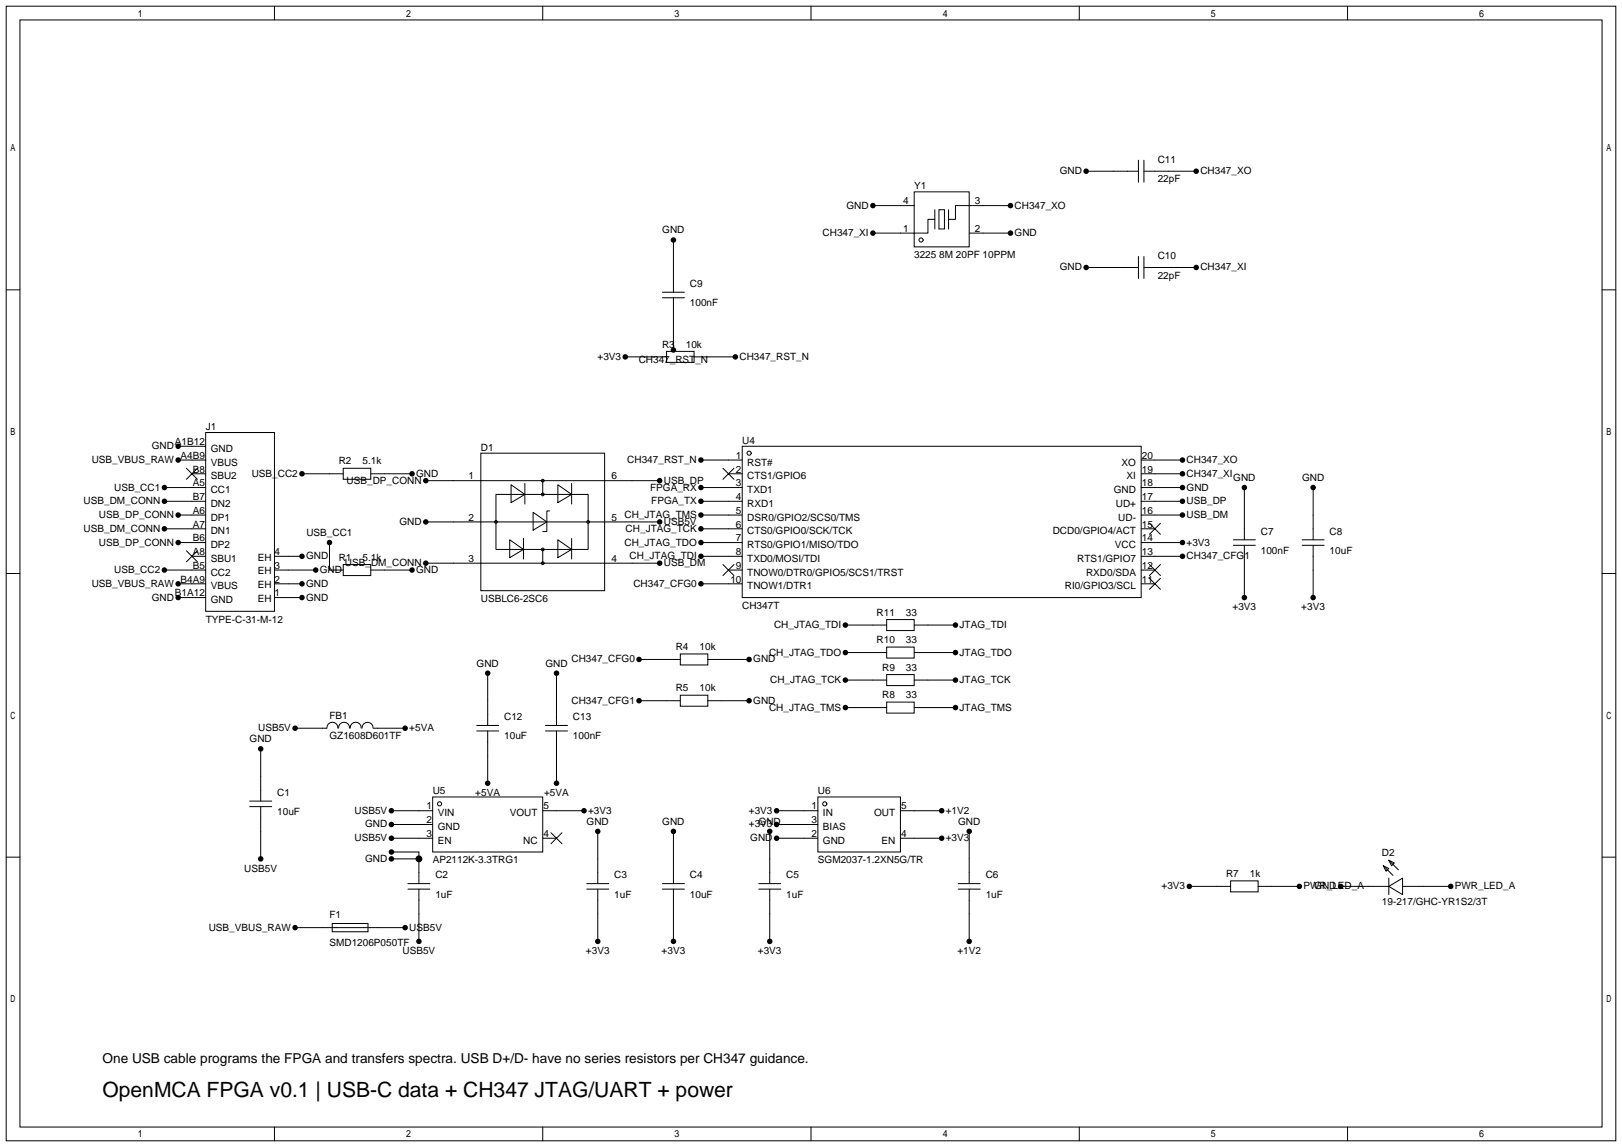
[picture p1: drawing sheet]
<svg xmlns="http://www.w3.org/2000/svg" width="299mm" height="212mm" viewBox="0 0 299 212" stroke-linecap="round" stroke-linejoin="round" font-family="sans-serif">
<g fill="none" stroke="#000" stroke-width=".18">
<path d="M1.1 1.1h297.2v209.6h-297.2zM3.7 3.7h292.1v204.5h-292.1zM50.7 1.1v2.6M100.2 1.1v2.6M149.7 1.1v2.6M199.3 1.1v2.6M248.8 1.1v2.6M161.2 38h7.6M168.8 35.4h10.1v10.2h-10.1zM172.6 38.7v3.6M173.4 38.7h1v3.6h-1zM175.1 38.7v3.6"/>
<path d="M186.6 38h-10.2v2.5h-1.3M200.5 31.6h9.7M210.2 29.6v4.1M211.2 29.6v4.1M211.2 31.6h9.7M1.1 53.5h2.6M122.3 55h4.1M122.3 54h4.1M124.3 44.3v9.7M124.3 55v9.6M172.6 40.5h-1.3v2.6h-10.1M178.9 43.1h7.7"/>
<path d="M200.5 49.4h9.7M210.2 47.4v4M211.2 49.4h9.7M211.2 47.4v4M295.8 53.5h2.5M38 79.9h12.7v33h-12.7zM115.4 65.9h7.7M123.1 64.9h5v2h-5zM128.1 65.9h7.7M30.4 90h7.6M30.4 92.6h7.6M30.4 97.7h7.6"/>
<path d="M32.9 82.4h5.1M32.9 85h5.1M32.9 95.1h5.1M34.4 86.5l2 2M35.4 87.5h2.6M36.4 86.5l-2 2M55.8 87.5h7.6M63.4 86.5h5.1v2h-5.1zM68.5 87.5h7.6M78.6 88.8h43.2M78.6 96.4h43.2M88.8 83.7h22.8v25.4h-22.8z"/>
<path d="M91.6 91.3h17v10.2h-17zM94.1 99.7l2.5 1.8-2.5 1.5zM94.4 89.5l2.5 1.8-2.5 1.5zM96.6 99.4v3.9M96.9 89.3v3.8M98.4 94.6l2.6 1.8-2.6 1.5zM100.2 88.8v2.5M101.5 94.4h-.5v3.8h-.8M103 89.5l2.5 1.8-2.5 1.5zM103 99.7l2.5 1.8-2.5 1.5zM105.5 89.3v3.8M105.5 99.4v3.9"/>
<path d="M129.4 85h7.6M129.4 90h7.6M129.4 92.6h7.6M129.4 95.1h7.6M129.4 97.7h7.6M133.5 86.5l2 2M134.5 87.5h2.5M135.5 86.5l-2 2M137 82.4h73.7v28h-73.7zM210.7 85h7.6M210.7 87.5h7.6M210.7 90h7.6"/>
<path d="M210.7 92.6h7.6M210.7 95.1h7.6M210.7 97.7h2.5M212.2 96.6l2 2.1M214.2 96.6l-2 2.1M227.7 99.7h4.1M229.7 90v9.7M240.4 99.7h4.1M242.4 90v9.7M1.1 105.9h2.6M30.4 105.3h7.6M32.9 100.2h5.1"/>
<path d="M32.9 107.8h5.1M32.9 110.4h5.1M34.4 101.7l2 2.1M35.4 102.7h2.6M36.4 101.7l-2 2.1M50.7 102.7h5.1M50.7 105.3h7.6M50.7 107.8h5.1M50.7 110.4h5.1M60.8 100.2v5.1h2.6M63.4 104.3h5.1v2h-5.1zM68.5 105.3h7.6"/>
<path d="M78.6 104h43.2M100.2 101.5v2.5M129.4 100.2h7.6M129.4 102.7h7.6M129.4 107.8h7.6M133.5 104.3l2 2M134.5 105.3h2.5M135.5 104.3l-2 2M156.1 115.4h7.6M163.7 119.5h5.1v2h-5.1zM163.7 114.4h5.1v2.1h-5.1zM168.8 115.4h7.6"/>
<path d="M210.7 100.2h7.6M210.7 102.7h7.6M210.7 105.3h2.5M210.7 107.8h2.5M212.2 106.8l2 2M212.2 104.3l2 2M214.2 106.8l-2 2M214.2 104.3l-2 2M227.7 100.7h4.1M229.7 100.7v9.7M240.4 100.7h4.1M242.4 100.7v9.7"/>
<path d="M295.8 105.9h2.5M48.1 138.3v9.7M54.5 134.5h5.8M60.4 134.5a1.01 1.01 0 0 1 1-1.1 1.01 1.01 0 0 1 1 1.1M62.5 134.5a1.01 1.01 0 0 1 1-1.1 1.01 1.01 0 0 1 1 1.1M64.7 134.5a1.01 1.01 0 0 1 1-1.1 1.01 1.01 0 0 1 1 1.1M66.9 134.5a1.01 1.01 0 0 1 1-1.1 1.01 1.01 0 0 1 1 1.1M69 134.5h5.8M88 135h4.1M88 134h4.1M90 124.3v9.7M90 135v9.7"/>
<path d="M100.7 135h4.1M100.7 134h4.1M102.7 124.3v9.7M102.7 135v9.7M118 121.8h7.6M118 129.4h7.6M125.6 120.8h5.1v2h-5.1zM125.6 128.4h5.1v2h-5.1zM130.7 121.8h7.6M130.7 129.4h7.6M156.1 130.7h7.6M156.1 125.6h7.6"/>
<path d="M156.1 120.5h7.6M163.7 129.7h5.1v2h-5.1zM163.7 124.6h5.1v2h-5.1zM168.8 130.7h7.6M168.8 125.6h7.6M168.8 120.5h7.6M1.1 158.3h2.6M46.1 149h4.1M46.1 148h4.1M48.1 149v9.6M72.3 149.7h7.6M72.3 152.3h7.6"/>
<path d="M72.3 154.8h7.6M72.3 157.4h5v5.8M72.3 158.6h5M79.9 147.2h20.3v10.2h-20.3zM100.2 149.7h7.6M100.2 154.8h2.5M101.7 153.8l2.1 2M103.8 153.8l-2.1 2M110.4 153.5v9.7M124.3 153.5v9.7M142.1 153.5v9.7M143.4 149.7h7.6"/>
<path d="M143.4 152.3h7.6M143.4 154.8h7.6M151 147.2h15.2v10.2h-15.2zM166.2 149.7h7.7M166.2 154.8h7.7M178.9 153.5v9.7M255.4 159.9l1 .5-.5 .5zM255.4 159.9l1.8 1.8M256.4 158.9l1 .5-.5 .5zM256.4 158.9l1.8 1.8M295.8 158.3h2.5M54.5 171.3h20.3"/>
<path d="M61.3 170.6h6.6v1.5h-6.6zM75.3 163.2h4.1M75.3 164.2h4.1M77.3 164.2v9.7M108.3 163.2h4.1M108.3 164.2h4.1M110.4 164.2v9.7M122.3 163.2h4.1M122.3 164.2h4.1M124.3 164.2v9.7M140.1 163.2h4M140.1 164.2h4"/>
<path d="M142.1 164.2v9.7M176.9 163.2h4.1M176.9 164.2h4.1M178.9 164.2v9.7M219.6 163.7h7.6M227.2 162.7h5.1v2h-5.1zM232.3 163.7h7.6M247.5 163.7h8.9M256.4 163.7l2.6-1.5v3zM256.4 162.2v3M259 163.7h8.8M50.7 208.2v2.5"/>
<path d="M100.2 208.2v2.5M149.7 208.2v2.5M199.3 208.2v2.5M248.8 208.2v2.5"/>
<circle cx="170.1" cy="44.3" r=".38"/>
<circle cx="91.6" cy="96.4" r=".25"/>
<circle cx="100.2" cy="88.8" r=".25"/>
<circle cx="100.2" cy="91.3" r=".25"/>
<circle cx="108.6" cy="96.4" r=".25"/>
<circle cx="138.3" cy="83.7" r=".38"/>
<circle cx="100.2" cy="101.5" r=".25"/>
<circle cx="100.2" cy="104" r=".25"/>
<circle cx="81.2" cy="148.5" r=".38"/>
<circle cx="152.3" cy="148.5" r=".38"/>
</g>
<g fill="#000">
<circle cx="161.2" cy="38" r=".51"/>
<circle cx="186.6" cy="38" r=".51"/>
<circle cx="200.5" cy="31.6" r=".51"/>
<circle cx="220.9" cy="31.6" r=".51"/>
<circle cx="124.3" cy="44.3" r=".51"/>
<circle cx="161.2" cy="43.1" r=".51"/>
<circle cx="186.6" cy="43.1" r=".51"/>
<circle cx="200.5" cy="49.4" r=".51"/>
<circle cx="220.9" cy="49.4" r=".51"/>
<circle cx="115.4" cy="65.9" r=".51"/>
<circle cx="124.3" cy="64.6" r=".51"/>
<circle cx="135.8" cy="65.9" r=".51"/>
<circle cx="30.4" cy="90" r=".51"/>
<circle cx="30.4" cy="92.6" r=".51"/>
<circle cx="30.4" cy="97.7" r=".51"/>
<circle cx="32.9" cy="95.1" r=".51"/>
<circle cx="32.9" cy="82.4" r=".51"/>
<circle cx="32.9" cy="85" r=".51"/>
<circle cx="55.8" cy="87.5" r=".51"/>
<circle cx="76.1" cy="87.5" r=".51"/>
<circle cx="78.6" cy="88.8" r=".51"/>
<circle cx="78.6" cy="96.4" r=".51"/>
<circle cx="121.8" cy="88.8" r=".51"/>
<circle cx="121.8" cy="96.4" r=".51"/>
<circle cx="129.4" cy="90" r=".51"/>
<circle cx="129.4" cy="95.1" r=".51"/>
<circle cx="129.4" cy="92.6" r=".51"/>
<circle cx="129.4" cy="85" r=".51"/>
<circle cx="129.4" cy="97.7" r=".51"/>
<circle cx="218.3" cy="90" r=".51"/>
<circle cx="218.3" cy="95.1" r=".51"/>
<circle cx="218.3" cy="92.6" r=".51"/>
<circle cx="218.3" cy="87.5" r=".51"/>
<circle cx="218.3" cy="85" r=".51"/>
<circle cx="229.7" cy="90" r=".51"/>
<circle cx="242.4" cy="90" r=".51"/>
<circle cx="30.4" cy="105.3" r=".51"/>
<circle cx="32.9" cy="107.8" r=".51"/>
<circle cx="32.9" cy="100.2" r=".51"/>
<circle cx="32.9" cy="110.4" r=".51"/>
<circle cx="55.8" cy="107.8" r=".51"/>
<circle cx="55.8" cy="102.7" r=".51"/>
<circle cx="55.8" cy="110.4" r=".51"/>
<circle cx="58.3" cy="105.3" r=".51"/>
<circle cx="60.8" cy="100.2" r=".51"/>
<circle cx="76.1" cy="105.3" r=".51"/>
<circle cx="78.6" cy="104" r=".51"/>
<circle cx="121.8" cy="104" r=".51"/>
<circle cx="129.4" cy="102.7" r=".51"/>
<circle cx="129.4" cy="107.8" r=".51"/>
<circle cx="129.4" cy="100.2" r=".51"/>
<circle cx="156.1" cy="115.4" r=".51"/>
<circle cx="176.4" cy="115.4" r=".51"/>
<circle cx="218.3" cy="102.7" r=".51"/>
<circle cx="218.3" cy="100.2" r=".51"/>
<circle cx="229.7" cy="110.4" r=".51"/>
<circle cx="242.4" cy="110.4" r=".51"/>
<circle cx="48.1" cy="138.3" r=".51"/>
<circle cx="54.5" cy="134.5" r=".51"/>
<circle cx="74.8" cy="134.5" r=".51"/>
<circle cx="90" cy="124.3" r=".51"/>
<circle cx="102.7" cy="124.3" r=".51"/>
<circle cx="118" cy="129.4" r=".51"/>
<circle cx="118" cy="121.8" r=".51"/>
<circle cx="138.3" cy="129.4" r=".51"/>
<circle cx="138.3" cy="121.8" r=".51"/>
<circle cx="156.1" cy="120.5" r=".51"/>
<circle cx="156.1" cy="125.6" r=".51"/>
<circle cx="156.1" cy="130.7" r=".51"/>
<circle cx="176.4" cy="125.6" r=".51"/>
<circle cx="176.4" cy="120.5" r=".51"/>
<circle cx="176.4" cy="130.7" r=".51"/>
<circle cx="48.1" cy="158.6" r=".51"/>
<circle cx="72.3" cy="157.4" r=".51"/>
<circle cx="72.3" cy="158.6" r=".51"/>
<circle cx="72.3" cy="154.8" r=".51"/>
<circle cx="72.3" cy="152.3" r=".51"/>
<circle cx="72.3" cy="149.7" r=".51"/>
<circle cx="77.3" cy="158.6" r=".63"/>
<circle cx="90" cy="144.7" r=".51"/>
<circle cx="102.7" cy="144.7" r=".51"/>
<circle cx="107.8" cy="149.7" r=".51"/>
<circle cx="110.4" cy="153.5" r=".51"/>
<circle cx="124.3" cy="153.5" r=".51"/>
<circle cx="142.1" cy="153.5" r=".51"/>
<circle cx="143.4" cy="152.3" r=".51"/>
<circle cx="143.4" cy="154.8" r=".51"/>
<circle cx="143.4" cy="149.7" r=".51"/>
<circle cx="173.9" cy="154.8" r=".51"/>
<circle cx="173.9" cy="149.7" r=".51"/>
<circle cx="178.9" cy="153.5" r=".51"/>
<circle cx="54.5" cy="171.3" r=".51"/>
<circle cx="74.8" cy="171.3" r=".51"/>
<circle cx="77.3" cy="173.9" r=".51"/>
<circle cx="110.4" cy="173.9" r=".51"/>
<circle cx="124.3" cy="173.9" r=".51"/>
<circle cx="142.1" cy="173.9" r=".51"/>
<circle cx="178.9" cy="173.9" r=".51"/>
<circle cx="219.6" cy="163.7" r=".51"/>
<circle cx="239.9" cy="163.7" r=".51"/>
<circle cx="247.5" cy="163.7" r=".51"/>
<circle cx="267.8" cy="163.7" r=".51"/>
</g>
<text font-size="3.9" x="18.9" y="202.6">OpenMCA FPGA v0.1 | USB-C data + CH347 JTAG/UART + power</text>
<text font-size="2.5" x="18.9" y="196.2">One USB cable programs the FPGA and transfers spectra. USB D+/D- have no series resistors per CH347 guidance.</text>
<g font-size="1.8">
<text x="168.8" y="35">Y1</text>
<text x="195.7" y="32.2">GND</text>
<text x="213.7" y="30.1">C11</text>
<text x="213.7" y="33.7">22pF</text>
<text x="221.6" y="32.2">CH347_XO</text>
<text x="156.3" y="38.5">GND</text>
<text x="166.7" y="37.7">4</text>
<text x="180" y="37.7">3</text>
<text x="187.3" y="38.5">CH347_XO</text>
<text x="122.3" y="43.1">GND</text>
<text x="151.9" y="43.6">CH347_XI</text>
<text x="166.7" y="42.8">1</text>
<text x="168.8" y="47.7">3225 8M 20PF 10PPM</text>
<text x="180" y="42.8">2</text>
<text x="187.3" y="43.6">GND</text>
<text x="213.7" y="47.9">C10</text>
<text x="127.4" y="53">C9</text>
<text x="195.7" y="50">GND</text>
<text x="213.7" y="51.5">22pF</text>
<text x="221.6" y="50">CH347_XI</text>
<text x="127.4" y="56.6">100nF</text>
<text x="122.2" y="64.2">R3</text>
<text x="126.6" y="64.2">10k</text>
<text x="110.3" y="66.5">+3V3</text>
<text x="117.9" y="67">CH347_RST_N</text>
<text x="136.5" y="66.5">CH347_RST_N</text>
<text x="28" y="83">GND</text>
<text x="32.3" y="82.2">A1B12</text>
<text x="38" y="79.4">J1</text>
<text x="38.9" y="83.5">GND</text>
<text x="88.8" y="83.2">D1</text>
<text x="137" y="82">U4</text>
<text x="16.9" y="85.5">USB_VBUS_RAW</text>
<text x="33.3" y="84.7">A4B9</text>
<text x="35.6" y="87.3">B8</text>
<text x="35.6" y="89.8">A5</text>
<text x="38.9" y="86">VBUS</text>
<text x="38.9" y="88.5">SBU2</text>
<text x="46.5" y="88.1">USB_CC2</text>
<text x="62.5" y="85.8">R2</text>
<text x="64" y="89.3">USB_DP_CONN</text>
<text x="66.9" y="85.8">5.1k</text>
<text x="76.8" y="88.1">GND</text>
<text x="86.5" y="88.5">1</text>
<text x="112.9" y="88.5">6</text>
<text x="115.8" y="85.5">CH347_RST_N</text>
<text x="122.6" y="89.3">USB_DP</text>
<text x="135.9" y="84.7">1</text>
<text x="135.9" y="87.3">2</text>
<text x="135.9" y="89.8">3</text>
<text x="138" y="86">RST#</text>
<text x="138" y="88.5">CTS1/GPIO6</text>
<text x="207.1" y="86">XO</text>
<text x="208" y="88.5">XI</text>
<text x="210.8" y="89.8">18</text>
<text x="210.8" y="87.3">19</text>
<text x="210.8" y="84.7">20</text>
<text x="219.1" y="88.1">CH347_XI</text>
<text x="219.1" y="85.5">CH347_XO</text>
<text x="227.7" y="88.8">GND</text>
<text x="240.4" y="88.8">GND</text>
<text x="15.4" y="93.1">USB_DM_CONN</text>
<text x="18.3" y="95.7">USB_DP_CONN</text>
<text x="21.1" y="90.6">USB_CC1</text>
<text x="35.6" y="92.4">B7</text>
<text x="35.6" y="94.9">A6</text>
<text x="38.9" y="91.1">CC1</text>
<text x="38.9" y="93.6">DN2</text>
<text x="115.3" y="95.7">CH_JTAG_TMS</text>
<text x="120" y="90.6">FPGA_RX</text>
<text x="120.2" y="93.1">FPGA_TX</text>
<text x="135.9" y="92.4">4</text>
<text x="135.9" y="94.9">5</text>
<text x="138" y="91.1">TXD1</text>
<text x="138" y="93.6">RXD1</text>
<text x="205.6" y="91.1">GND</text>
<text x="206" y="93.6">UD+</text>
<text x="210.8" y="94.9">16</text>
<text x="210.8" y="92.4">17</text>
<text x="219.1" y="90.6">GND</text>
<text x="219.1" y="95.7">USB_DM</text>
<text x="219.1" y="93.1">USB_DP</text>
<text x="15.4" y="98.2">USB_DM_CONN</text>
<text x="18.3" y="100.8">USB_DP_CONN</text>
<text x="35.6" y="97.4">A7</text>
<text x="35.6" y="100">B6</text>
<text x="38.9" y="96.2">DP1</text>
<text x="38.9" y="98.7">DN1</text>
<text x="38.9" y="101.2">DP2</text>
<text x="56.6" y="99">USB_CC1</text>
<text x="73.7" y="96.9">GND</text>
<text x="86.5" y="96.2">2</text>
<text x="112.9" y="96.2">5</text>
<text x="115.3" y="100.8">CH_JTAG_TDO</text>
<text x="115.5" y="98.2">CH_JTAG_TCK</text>
<text x="122.6" y="96.9">USB5V</text>
<text x="135.9" y="97.4">6</text>
<text x="135.9" y="100">7</text>
<text x="138" y="96.2">DSR0/GPIO2/SCS0/TMS</text>
<text x="138" y="98.7">CTS0/GPIO0/SCK/TCK</text>
<text x="138" y="101.2">RTS0/GPIO1/MISO/TDO</text>
<text x="194.4" y="98.7">DCD0/GPIO4/ACT</text>
<text x="205.9" y="101.2">VCC</text>
<text x="206.5" y="96.2">UD-</text>
<text x="210.8" y="100">14</text>
<text x="210.8" y="97.4">15</text>
<text x="219.1" y="100.8">+3V3</text>
<text x="232.8" y="98.7">C7</text>
<text x="245.5" y="98.7">C8</text>
<text x="21.1" y="105.8">USB_CC2</text>
<text x="33.3" y="107.6">B4A9</text>
<text x="35.6" y="102.5">A8</text>
<text x="35.6" y="105.1">B5</text>
<text x="38.9" y="103.8">SBU1</text>
<text x="38.9" y="106.3">CC2</text>
<text x="47.6" y="103.5">EH</text>
<text x="47.6" y="106.1">EH</text>
<text x="50.7" y="102.5">4</text>
<text x="50.7" y="105.1">3</text>
<text x="50.7" y="107.6">2</text>
<text x="56.5" y="103.3">GND</text>
<text x="59.1" y="105.8">GND</text>
<text x="62.5" y="103.6">R1</text>
<text x="63.7" y="104.6">USB_DM_CONN</text>
<text x="66.9" y="103.6">5.1k</text>
<text x="76.8" y="105.8">GND</text>
<text x="86.5" y="103.8">3</text>
<text x="112.9" y="103.8">4</text>
<text x="116.2" y="103.3">CH_JTAG_TDI</text>
<text x="122.6" y="104.6">USB_DM</text>
<text x="134.9" y="107.6">10</text>
<text x="135.9" y="102.5">8</text>
<text x="135.9" y="105.1">9</text>
<text x="138" y="103.8">TXD0/MOSI/TDI</text>
<text x="138" y="106.3">TNOW0/DTR0/GPIO5/SCS1/TRST</text>
<text x="198.9" y="103.8">RTS1/GPIO7</text>
<text x="200.5" y="106.3">RXD0/SDA</text>
<text x="210.8" y="107.6">11</text>
<text x="210.8" y="105.1">12</text>
<text x="210.8" y="102.5">13</text>
<text x="219.1" y="103.3">CH347_CFG1</text>
<text x="232.8" y="102.3">100nF</text>
<text x="245.5" y="102.3">10uF</text>
<text x="16.9" y="108.4">USB_VBUS_RAW</text>
<text x="28" y="110.9">GND</text>
<text x="32.3" y="110.1">B1A12</text>
<text x="38.9" y="108.9">VBUS</text>
<text x="38.9" y="111.4">GND</text>
<text x="47.6" y="108.6">EH</text>
<text x="47.6" y="111.1">EH</text>
<text x="50.7" y="110.1">1</text>
<text x="56.5" y="110.9">GND</text>
<text x="56.5" y="108.4">GND</text>
<text x="88.8" y="111.2">USBLC6-2SC6</text>
<text x="116.9" y="108.4">CH347_CFG0</text>
<text x="137" y="112.4">CH347T</text>
<text x="138" y="108.9">TNOW1/DTR1</text>
<text x="161.8" y="113.7">R11</text>
<text x="167.3" y="113.7">33</text>
<text x="196.6" y="108.9">RI0/GPIO3/SCL</text>
<text x="227.6" y="112.7">+3V3</text>
<text x="240.3" y="112.7">+3V3</text>
<text x="38" y="115">TYPE-C-31-M-12</text>
<text x="142.9" y="116">CH_JTAG_TDI</text>
<text x="161.8" y="118.8">R10</text>
<text x="167.3" y="118.8">33</text>
<text x="177.2" y="116">JTAG_TDI</text>
<text x="88" y="123.1">GND</text>
<text x="100.7" y="123.1">GND</text>
<text x="105.5" y="122.3">CH347_CFG0</text>
<text x="124.8" y="120.1">R4</text>
<text x="129.2" y="120.1">10k</text>
<text x="139.1" y="122.3">GND</text>
<text x="142" y="121.1">CH_JTAG_TDO</text>
<text x="162.9" y="123.9">R9</text>
<text x="167.3" y="123.9">33</text>
<text x="177.2" y="121.1">JTAG_TDO</text>
<text x="105.5" y="130">CH347_CFG1</text>
<text x="124.8" y="127.7">R5</text>
<text x="129.2" y="127.7">10k</text>
<text x="139.1" y="130">GND</text>
<text x="142" y="131.2">CH_JTAG_TMS</text>
<text x="142.2" y="126.2">CH_JTAG_TCK</text>
<text x="162.9" y="129">R8</text>
<text x="167.3" y="129">33</text>
<text x="177.2" y="131.2">JTAG_TMS</text>
<text x="177.2" y="126.2">JTAG_TCK</text>
<text x="46.1" y="137.1">GND</text>
<text x="47.7" y="135">USB5V</text>
<text x="60.8" y="132.8">FB1</text>
<text x="60.8" y="136.6">GZ1608D601TF</text>
<text x="75.6" y="135">+5VA</text>
<text x="93.1" y="133">C12</text>
<text x="93.1" y="136.6">10uF</text>
<text x="105.8" y="133">C13</text>
<text x="105.8" y="136.6">100nF</text>
<text x="51.2" y="147">C1</text>
<text x="78.7" y="149.5">1</text>
<text x="79.9" y="146.7">U5</text>
<text x="87.8" y="147">+5VA</text>
<text x="100.3" y="149.5">5</text>
<text x="100.5" y="147">+5VA</text>
<text x="149.8" y="149.5">1</text>
<text x="151" y="146.7">U6</text>
<text x="166.4" y="149.5">5</text>
<text x="51.2" y="150.5">10uF</text>
<text x="65.4" y="150.3">USB5V</text>
<text x="65.4" y="155.4">USB5V</text>
<text x="67.4" y="152.8">GND</text>
<text x="78.7" y="152">2</text>
<text x="78.7" y="154.6">3</text>
<text x="80.8" y="150.8">VIN</text>
<text x="80.8" y="153.3">GND</text>
<text x="80.8" y="155.9">EN</text>
<text x="94.1" y="150.8">VOUT</text>
<text x="96.6" y="155.9">NC</text>
<text x="100.3" y="154.6">4</text>
<text x="108.3" y="152.3">GND</text>
<text x="108.6" y="150.3">+3V3</text>
<text x="122.3" y="152.3">GND</text>
<text x="138.3" y="150.3">+3V3</text>
<text x="138.3" y="152.8">+3V3</text>
<text x="138.5" y="155.4">GND</text>
<text x="140.1" y="152.3">GND</text>
<text x="149.8" y="152">3</text>
<text x="149.8" y="154.6">2</text>
<text x="151.9" y="153.3">BIAS</text>
<text x="151.9" y="155.9">GND</text>
<text x="151.9" y="150.8">IN</text>
<text x="161.4" y="150.8">OUT</text>
<text x="162.7" y="155.9">EN</text>
<text x="166.4" y="154.6">4</text>
<text x="174.6" y="155.4">+3V3</text>
<text x="174.6" y="150.3">+1V2</text>
<text x="176.9" y="152.3">GND</text>
<text x="45.1" y="161">USB5V</text>
<text x="67.4" y="159.2">GND</text>
<text x="79.9" y="159.4">AP2112K-3.3TRG1</text>
<text x="151" y="159.4">SGM2037-1.2XN5G/TR</text>
<text x="226.4" y="162">R7</text>
<text x="230.8" y="162">1k</text>
<text x="255.1" y="158.2">D2</text>
<text x="80.4" y="162.2">C2</text>
<text x="80.4" y="165.8">1uF</text>
<text x="113.4" y="162.2">C3</text>
<text x="113.4" y="165.8">1uF</text>
<text x="127.4" y="162.2">C4</text>
<text x="127.4" y="165.8">10uF</text>
<text x="145.2" y="162.2">C5</text>
<text x="145.2" y="165.8">1uF</text>
<text x="182" y="162.2">C6</text>
<text x="182" y="165.8">1uF</text>
<text x="214.5" y="164.3">+3V3</text>
<text x="240.7" y="164.3">PWR_LED_A</text>
<text x="242.7" y="164.3">GND</text>
<text x="255.1" y="167.1">19-217/GHC-YR1S2/3T</text>
<text x="268.6" y="164.3">PWR_LED_A</text>
<text x="38.5" y="171.9">USB_VBUS_RAW</text>
<text x="60.8" y="169.6">F1</text>
<text x="75.6" y="171.9">USB5V</text>
<text x="60.8" y="174.7">SMD1206P050TF</text>
<text x="74.3" y="176.2">USB5V</text>
<text x="108.2" y="176.2">+3V3</text>
<text x="122.1" y="176.2">+3V3</text>
<text x="139.9" y="176.2">+3V3</text>
<text x="176.8" y="176.2">+1V2</text>
</g>
</svg>
